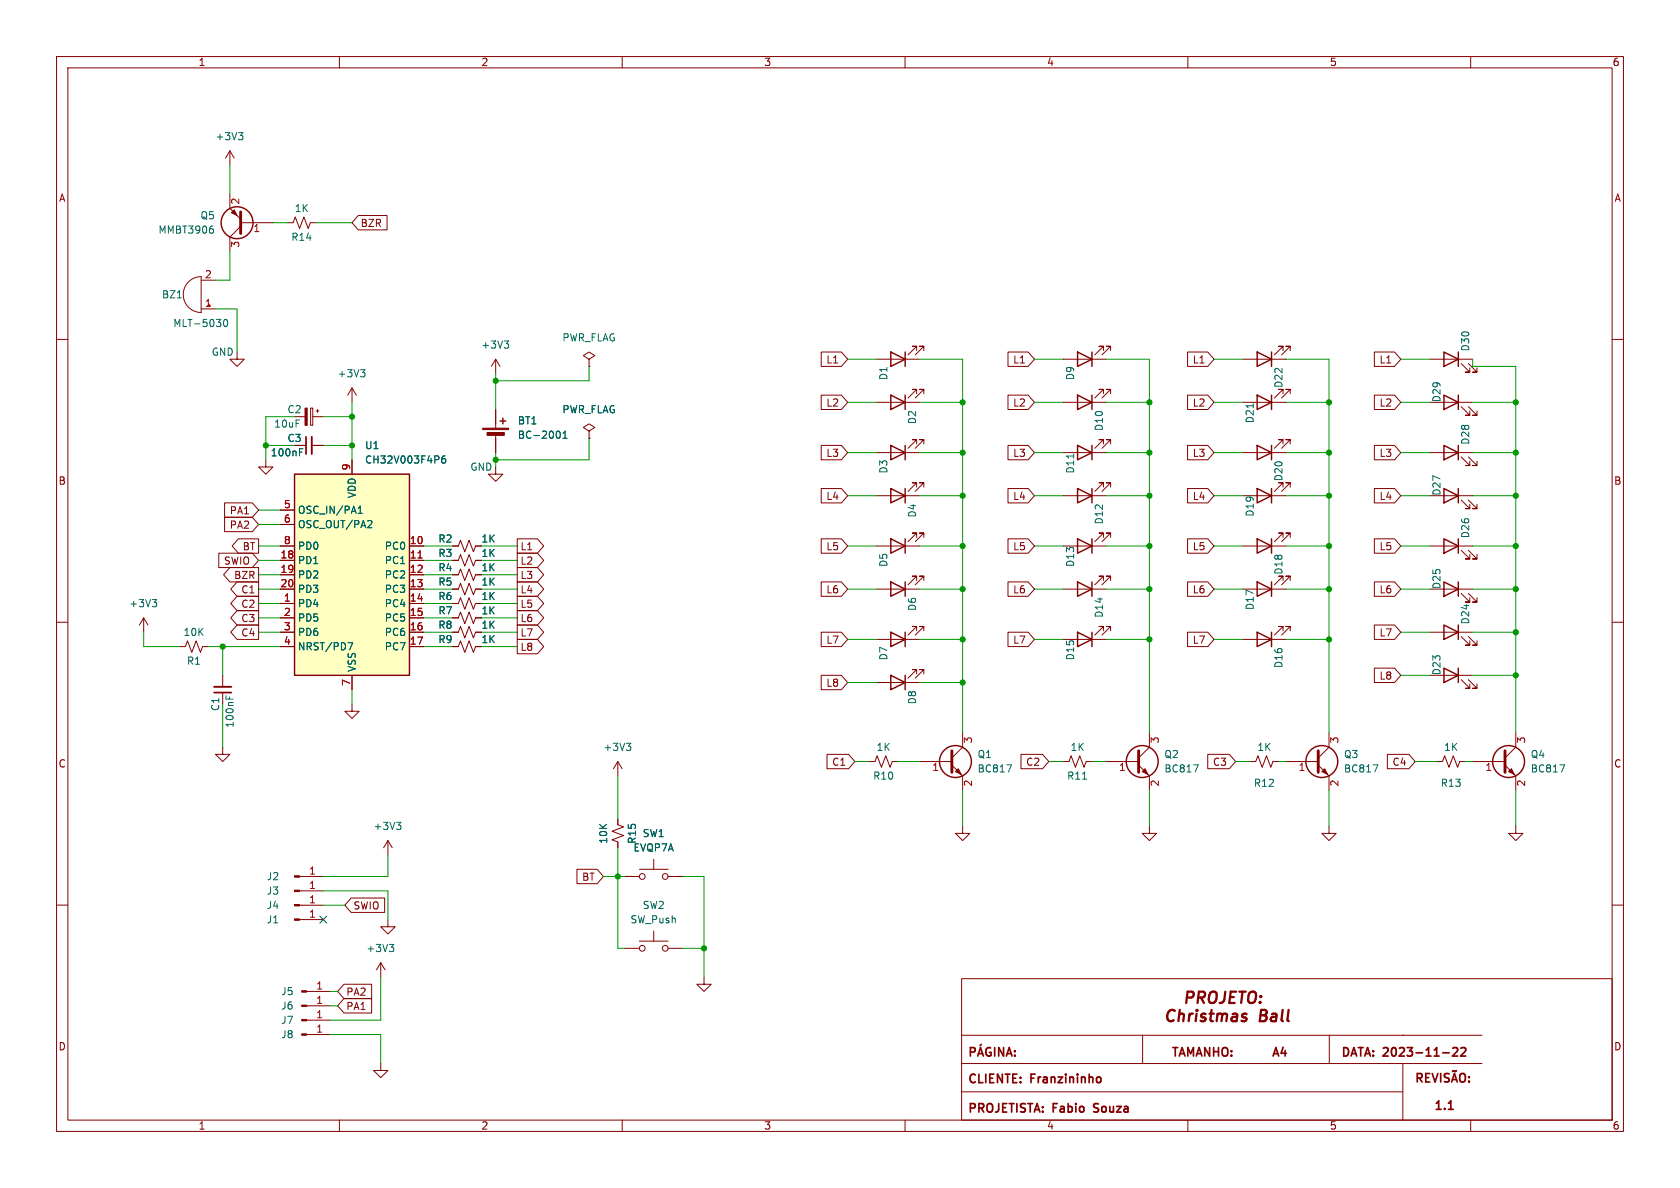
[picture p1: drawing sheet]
<svg xmlns="http://www.w3.org/2000/svg" width="297mm" height="210mm" viewBox="0 0 297 210" stroke-linecap="round" stroke-linejoin="round" font-family="sans-serif">
<g fill="none" stroke="#840000" stroke-width=".18">
<path d="M10 10h277v190h-277zM12 12h273v186h-273zM60 10v2M110 10v2M160 10v2M210 10v2M260 10v2M40.6 34.3v2.5l1.9 1.9M40.6 26.7v2.5M40.6 26.7l-.7 1.2M40.6 26.7l.8 1.2M42.5 39.4h5.8"/>
<path d="M50.8 39.4h1l.4-1 .8 2 .7-2 .8 2 .4-1h1M63.3 38.1h5.1v2.5h-5.1l-1.1-1.2zM10 60h2M33.3 49.8a3.2 3.2 0 0 1 2.3-.9v6.3a3.2 3.2 0 0 1-3-1.9 3.2 3.2 0 0 1 .7-3.5zM35.6 54.6h2.5M35.6 49.5h2.5M42.5 40l-1.9 1.9v2.6M285 60h2M41.9 62.2v1.3h1.3l-1.3 1.3-1.3-1.3h1.3M52.1 78.7h2M52.1 73.7h1.8M54.9 72.1h.4v3.1h-.4z"/>
<path d="M55.1 78.7h2M55.3 73.7h1.8M55.9 72.6h.5M56.1 72.4v.5M62.2 68.6v2.5M62.2 68.6l-.7 1.3M62.2 68.6l.8 1.3M87.6 63.5l-.7 1.3M87.6 63.5v2.5M87.6 72.4v3.3M87.6 76.7v3.3M87.6 63.5l.8 1.3"/>
<path d="M104.1 76.2l1.1-.6-1.1-.7-1 .7 1 .6v1.3M104.1 77.5h.1M104.1 63.5l1.1-.6-1.1-.7-1 .7 1 .6v1.3M104.1 64.8h.1M145.2 78.7h3.5l1.2 1.3-1.2 1.3h-3.5zM145.2 69.8h3.5l1.2 1.3-1.2 1.3h-3.5zM145.2 62.2h3.5l1.2 1.3-1.2 1.3h-3.5zM154.9 63.5h7.7M154.9 71.1h7.7M162.1 78.5v-.8h-.8h.8l-1.6 1.5M162.1 69.6v-.8h-.8h.8l-1.6 1.6M162.1 62v-.8h-.8h.8l-1.6 1.5"/>
<path d="M163.3 78.5v-.8h-.7h.7l-1.5 1.5M163.3 69.6v-.8h-.7h.7l-1.5 1.6M163.3 62v-.8h-.7h.7l-1.5 1.5M178.2 69.8h3.6l1.1 1.3-1.1 1.3h-3.6zM178.2 78.7h3.6l1.1 1.3-1.1 1.3h-3.6zM178.2 62.2h3.6l1.1 1.3-1.1 1.3h-3.6zM188 63.5h7.6M188 71.1h7.6M195.1 69.6v-.8h-.8h.8l-1.6 1.6M195.1 62v-.8h-.8h.8l-1.6 1.5M195.1 78.5v-.8h-.8h.8l-1.6 1.5M196.3 69.6v-.8h-.7h.7l-1.5 1.6"/>
<path d="M196.3 62v-.8h-.7h.7l-1.5 1.5M196.3 78.5v-.8h-.7h.7l-1.5 1.5M209.9 62.2h3.6l1.1 1.3-1.1 1.3h-3.6zM209.9 78.7h3.6l1.1 1.3-1.1 1.3h-3.6zM209.9 69.8h3.6l1.1 1.3-1.1 1.3h-3.6zM219.7 63.5h7.6M219.7 71.1h7.6M226.8 78.5v-.8h-.7h.7l-1.5 1.5M226.8 69.6v-.8h-.7h.7l-1.5 1.6M226.8 62v-.8h-.7h.7l-1.5 1.5M228.1 78.5v-.8h-.8h.8l-1.5 1.5M228.1 69.6v-.8h-.8h.8l-1.5 1.6"/>
<path d="M228.1 62v-.8h-.8h.8l-1.5 1.5M243 62.2h3.5l1.1 1.3-1.1 1.3h-3.5zM243 69.8h3.5l1.1 1.3-1.1 1.3h-3.5zM243 78.7h3.5l1.1 1.3-1.1 1.3h-3.5zM252.7 63.5h7.6M252.7 71.1h7.6M258.3 64.3l1.5 1.5h-.7h.7v-.8M258.3 71.9l1.5 1.5h-.7h.7v-.8M259.6 64.3l1.5 1.5h-.8h.8v-.8M259.6 71.9l1.5 1.5h-.8h.8v-.8M38.7 97.8h5.9l1.1 1.3-1.1 1.2h-5.9zM39.7 91.4h4.9l1.1 1.3-1.1 1.3h-4.9z"/>
<path d="M39.7 88.9h4.9l1.1 1.3-1.1 1.2h-4.9zM42.1 95.2h3.6v2.6h-3.6l-1.1-1.3zM47 81.3v1.3h1.3l-1.3 1.2-1.3-1.2h1.3M49.5 96.5h2.6M49.5 99.1h2.6M49.5 90.2h2.6M49.5 92.7h2.6M62.2 81.3v2.5M72.4 96.5h2.5M72.4 99.1h2.5M80 99.1h1l.4-1.1 .8 2.1 .7-2.1 .8 2.1 .4-1h1M80 96.5h1l.4-1 .8 2 .7-2 .8 2 .4-1h1"/>
<path d="M87.6 82.6v1.2h1.3l-1.3 1.3-1.2-1.3h1.2M91.4 95.2h3.6l1.1 1.3-1.1 1.3h-3.6zM91.4 97.8h3.6l1.1 1.3-1.1 1.2h-3.6zM145.2 95.2h3.5l1.2 1.3-1.2 1.3h-3.5zM145.2 86.4h3.5l1.2 1.2-1.2 1.3h-3.5zM154.9 80h7.7M154.9 87.6h7.7M154.9 96.5h7.7M162.1 86.1v-.8h-.8h.8l-1.6 1.6M162.1 95v-.8h-.8h.8l-1.6 1.6M163.3 86.1v-.8h-.7h.7l-1.5 1.6M163.3 95v-.8h-.7h.7l-1.5 1.6"/>
<path d="M178.2 95.2h3.6l1.1 1.3-1.1 1.3h-3.6zM178.2 86.4h3.6l1.1 1.2-1.1 1.3h-3.6zM188 80h7.6M188 87.6h7.6M188 96.5h7.6M195.1 95v-.8h-.8h.8l-1.6 1.6M195.1 86.1v-.8h-.8h.8l-1.6 1.6M196.3 95v-.8h-.7h.7l-1.5 1.6M196.3 86.1v-.8h-.7h.7l-1.5 1.6M209.9 95.2h3.6l1.1 1.3-1.1 1.3h-3.6zM209.9 86.4h3.6l1.1 1.2-1.1 1.3h-3.6zM219.7 80h7.6"/>
<path d="M219.7 87.6h7.6M219.7 96.5h7.6M226.8 86.1v-.8h-.7h.7l-1.5 1.6M226.8 95v-.8h-.7h.7l-1.5 1.6M228.1 86.1v-.8h-.8h.8l-1.5 1.6M228.1 95v-.8h-.8h.8l-1.5 1.6M243 86.4h3.5l1.1 1.2-1.1 1.3h-3.5zM243 95.2h3.5l1.1 1.3-1.1 1.3h-3.5zM252.7 80h7.6M252.7 87.6h7.6M252.7 96.5h7.6M258.3 88.4l1.5 1.5h-.7h.7v-.7"/>
<path d="M258.3 97.3l1.5 1.5h-.7h.7v-.8M258.3 80.8l1.5 1.5h-.7h.7v-.8M259.6 88.4l1.5 1.5h-.8h.8v-.7M259.6 97.3l1.5 1.5h-.8h.8v-.8M259.6 80.8l1.5 1.5h-.8h.8v-.8M10 110h2M25.4 109.2l-.8 1.3M25.4 109.2v2.6M25.4 109.2l.8 1.3M31.7 114.3h1.1l.3-1 .8 2 .8-2 .7 2 .4-1h1M39.4 119.4v2M40.6 100.3h5.1v2.6h-5.1l-1.1-1.3z"/>
<path d="M41.9 105.4h3.8v2.6h-3.8l-1.1-1.3zM41.9 102.9h3.8v2.5h-3.8l-1.1-1.3zM41.9 110.5h3.8v2.5h-3.8l-1.1-1.2zM41.9 107.9h3.8v2.6h-3.8l-1.1-1.3zM49.5 104.1h2.6M49.5 101.6h2.6M49.5 114.3h2.6M49.5 111.8h2.6M49.5 109.2h2.6M49.5 106.7h2.6M62.2 119.4v2.5M72.4 104.1h2.5"/>
<path d="M72.4 101.6h2.5M72.4 114.3h2.5M72.4 111.8h2.5M72.4 109.2h2.5M72.4 106.7h2.5M80 101.6h1l.4-1 .8 2 .7-2 .8 2 .4-1h1M80 114.3h1l.4-1 .8 2 .7-2 .8 2 .4-1h1M80 111.8h1l.4-1.1 .8 2.1 .7-2.1 .8 2.1 .4-1h1M80 109.2h1l.4-1 .8 2 .7-2 .8 2 .4-1h1M80 104.1h1l.4-1 .8 2.1 .7-2.1 .8 2.1 .4-1.1h1M80 106.7h1l.4-1 .8 2 .7-2 .8 2 .4-1h1M91.4 105.4h3.6l1.1 1.3-1.1 1.3h-3.6z"/>
<path d="M91.4 107.9h3.6l1.1 1.3-1.1 1.3h-3.6zM91.4 110.5h3.6l1.1 1.3-1.1 1.2h-3.6zM91.4 113h3.6l1.1 1.3-1.1 1.3h-3.6zM91.4 100.3h3.6l1.1 1.3-1.1 1.3h-3.6zM91.4 102.9h3.6l1.1 1.2-1.1 1.3h-3.6zM145.2 119.4h3.5l1.2 1.3-1.2 1.2h-3.5zM145.2 111.8h3.5l1.2 1.2-1.2 1.3h-3.5zM145.2 102.9h3.5l1.2 1.2-1.2 1.3h-3.5zM154.9 104.1h7.7M154.9 113h7.7M162.1 119.1v-.7h-.8h.8l-1.6 1.5M162.1 102.6v-.7h-.8h.8l-1.6 1.5"/>
<path d="M162.1 111.5v-.8h-.8h.8l-1.6 1.6M163.3 119.1v-.7h-.7h.7l-1.5 1.5M163.3 102.6v-.7h-.7h.7l-1.5 1.5M163.3 111.5v-.8h-.7h.7l-1.5 1.6M178.2 102.9h3.6l1.1 1.2-1.1 1.3h-3.6zM178.2 111.8h3.6l1.1 1.2-1.1 1.3h-3.6zM188 104.1h7.6M188 113h7.6M195.1 102.6v-.7h-.8h.8l-1.6 1.5M195.1 111.5v-.8h-.8h.8l-1.6 1.6M196.3 102.6v-.7h-.7h.7l-1.5 1.5M196.3 111.5v-.8h-.7h.7l-1.5 1.6"/>
<path d="M209.9 111.8h3.6l1.1 1.2-1.1 1.3h-3.6zM209.9 102.9h3.6l1.1 1.2-1.1 1.3h-3.6zM219.7 104.1h7.6M219.7 113h7.6M226.8 102.6v-.7h-.7h.7l-1.5 1.5M226.8 111.5v-.8h-.7h.7l-1.5 1.6M228.1 102.6v-.7h-.8h.8l-1.5 1.5M228.1 111.5v-.8h-.8h.8l-1.5 1.6M243 102.9h3.5l1.1 1.2-1.1 1.3h-3.5zM243 110.5h3.5l1.1 1.3-1.1 1.2h-3.5zM243 118.1h3.5l1.1 1.3-1.1 1.3h-3.5zM252.7 104.1h7.6"/>
<path d="M252.7 119.4h7.6M252.7 111.8h7.6M258.3 112.5l1.5 1.5h-.7h.7v-.7M258.3 104.9l1.5 1.5h-.7h.7v-.7M259.6 112.5l1.5 1.5h-.8h.8v-.7M259.6 104.9l1.5 1.5h-.8h.8v-.7M285 110h2M39.4 132.1v1.3h1.2l-1.2 1.2-1.3-1.2h1.3M39.4 122.4v2.1M62.2 124.5v1.2h1.3l-1.3 1.3-1.2-1.3h1.2M109.2 134.6l-.7 1.3M109.2 134.6v2.6"/>
<path d="M109.2 134.6l.8 1.3M146.2 133.3h3.8l1.1 1.3-1.1 1.3h-3.8zM153.7 134.6h1l.4-1 .7 2 .8-2 .8 2 .3-1h1M154.9 120.7h7.7M162.6 134.6h5.7M168.3 135.3l1.9 1.9v2.5M170.2 129.5v2.6l-1.9 1.9M180.5 133.3h3.8l1.1 1.3-1.1 1.3h-3.8zM188 134.6h1l.4-1 .7 2 .8-2 .7 2 .4-1h1M195.6 134.6h5.7M201.3 135.3l1.9 1.9v2.5M203.2 129.5v2.6l-1.9 1.9"/>
<path d="M213.5 133.3h3.8l1.1 1.3-1.1 1.3h-3.8zM221 134.6h1l.4-1 .7 2 .8-2 .8 2 .3-1h1.1M227.3 134.6h5.7M233 135.3l1.9 1.9v2.5M234.9 129.5v2.6l-1.9 1.9M245.3 133.3h3.8l1.1 1.3-1.1 1.3h-3.8zM254 134.6h1l.4-1 .8 2 .7-2 .8 2 .4-1h1M258.3 120.1l1.5 1.6h-.7h.7v-.8M259.6 120.1l1.5 1.6h-.8h.8v-.8M260.3 134.6h5.8M266.1 135.3l1.9 1.9v2.5M268 129.5v2.6l-1.9 1.9"/>
<path d="M10 160h2M52.9 154.9h4.2M52.9 157.5h4.2M62.1 158.7h5.9v2.6h-5.9l-1.1-1.3zM68.6 148.6l-.8 1.3M68.6 148.6v2.5M68.6 148.6l.7 1.3M102 153.7h3.6l1.1 1.2-1.1 1.3h-3.6zM109.2 144.8v1l1 .4-2 .7 2 .8-2 .8 1 .3v1.1M110.5 154.9h2.5M113 153.7h5.1M115.6 151.9v1.8"/>
<path d="M118.1 154.9h2.5M170.2 146.1v1.2h1.2l-1.2 1.3-1.3-1.3h1.3M203.2 146.1v1.2h1.3l-1.3 1.3-1.3-1.3h1.3M234.9 146.1v1.2h1.3l-1.3 1.3-1.2-1.3h1.2M268 146.1v1.2h1.2l-1.2 1.3-1.3-1.3h1.3M285 160h2M52.9 160h4.2M52.9 162.6h4.2M54.2 177.8h4.2M54.2 175.3h4.2M60.8 176.5h4.9v2.6h-4.9l-1.1-1.3zM60.8 174h4.9v2.5h-4.9l-1.1-1.2z"/>
<path d="M67.3 170.2l-.8 1.3M67.3 170.2v2.5M67.3 170.2l.8 1.3M68.6 162.6v1.2h1.2l-1.2 1.3-1.3-1.3h1.3M110.5 167.6h2.5M113 166.4h5.1M115.6 164.6v1.8M118.1 167.6h2.5M124.5 172.7v1.3h1.2l-1.2 1.3-1.3-1.3h1.3M170 173h115v25h-115zM54.2 180.3h4.2M54.2 182.9h4.2"/>
<path d="M60 198v2M67.3 188v1.2h1.3l-1.3 1.3-1.3-1.3h1.3M110 198v2M160 198v2M170 183h92M170 188h92M170 193h78M202 183v5M210 198v2M235 183v5M248 183h.1M248 188v10"/>
<path d="M260 198v2"/>
<circle cx="113.5" cy="154.9" r=".51"/>
<circle cx="117.6" cy="154.9" r=".51"/>
<circle cx="113.5" cy="167.6" r=".51"/>
<circle cx="117.6" cy="167.6" r=".51"/>
</g>
<g fill="none" stroke="#840000" stroke-width=".3">
<path d="M54.1 77.2v3.1M37.8 122.4h3.1M171.6 186l.7-.1 .1-.2-.1-.4-.2-.1h-.5v1.5M172.8 186.7l.5-1.5 .5 1.5M173 186.3h.7M173.5 184.6l-.2 .2M175.1 185.3a.74 .74 0 0 0-.9 .5 .74 .74 0 0 0 .6 .9l.4-.2v-.5h-.3M175.8 185.2v1.5M177.4 185.2v1.5l-.8-1.5v1.5M177.9 186.7l.5-1.5 .5 1.5M178.1 186.3h.7M179.4 186.5v.2"/>
<path d="M179.4 185.8v.1M193.3 196.5l.3 .1M193.4 195.2v.5M225.1 186.7l.5-1.5 .5 1.5M225.2 186.3h.7M226.8 185.1l-.3 1.1h.9M227.2 185.7v1M250.6 190.6l.7-.1 .1-.2-.1-.4-.2-.1h-.5v1.5M250.9 190.6l.5 .7M252.1 190.5h.5M252.8 189.8h-.7v1.5h.7M253.2 189.8l.5 1.5 .5-1.5"/>
<path d="M253.9 196.1h.9M253.9 195l.4-.4v1.5M254.7 189.8v1.5M255.1 186.1h1.1M255.4 196v.1M256.1 196.1h.8M256.1 195l.4-.4v1.5M256.2 189.8h-.6l-.3 .3 .2 .3 .6 .3v.4l-.2 .2-.6-.1M256.6 191.3l.5-1.5 .5 1.5M256.8 190.8h.7M256.8 185.3l.6-.1 .2 .1 .1 .3-.9 1.1h.9M257.5 189.3l-.2 .1-.3-.1-.2 .1"/>
<path d="M258.3 189.8a.5 .5 0 0 1 .5 0 .5 .5 0 0 1 .3 .5v.5a.5 .5 0 0 1-.5 .5 .5 .5 0 0 1-.5-.5v-.5zM258.3 185.3l.5-.1 .3 .1v.3l-.9 1.1h.9M259.7 191.1v.2M259.7 190.3v.2"/>
</g>
<g fill="none" stroke="#840000" stroke-width=".4">
<path d="M209.8 176.3h.8a.55 .55 0 0 0 .4-.4 .55 .55 0 0 0-.3-.6h-.7l-.3 2M211.8 176.3h.8a.55 .55 0 0 0 .4-.4 .55 .55 0 0 0-.3-.6h-.7l-.3 2M212.3 176.3l.5 1M212.7 179.2l-.2 .1-.2 .3 .3 .3M213.7 176.6l.1-.6a.71 .71 0 0 1 .5-.7 .71 .71 0 0 1 .8 .3l-.1 1M216.6 175.3l-.2 1.4M217.5 176.3h.6M218.5 175.3h-.9l-.3 2M219.1 175.3h1.1M219.7 175.3l-.3 2M220.6 176.6l.1-.6a.71 .71 0 0 1 .5-.7 .71 .71 0 0 1 .8 .3v1M222.9 176.1l.1 .1-.1 .1"/>
<path d="M222.9 176.1l-.1 .1 .1 .1M222.9 176.1v.2M212.2 180.4l.6 .1M227.7 180.4l.1 .1"/>
</g>
<path d="M42.5 37.5v3.8M168.3 132.7v3.8M201.3 132.7v3.8M233 132.7v3.8M266.1 132.7v3.8" fill="none" stroke="#840000" stroke-width=".51"/>
<g fill="#840000" stroke="#840000" stroke-width=".18">
<path d="M234.2 135.9l.5 1-1-.5z"/>
<path d="M85.3 75.7h4.6v.2h-4.6z"/>
<path d="M86.1 76.5h3.1v.5h-3.1z"/>
<path d="M266.7 136.4l.5-.5 .5 1z"/>
<path d="M53.3 180.2h.9v.3h-.9z"/>
<path d="M53.3 177.7h.9v.2h-.9z"/>
<path d="M53.3 175.1h.9v.3h-.9z"/>
<path d="M52.1 159.9h.8v.2h-.8z"/>
<path d="M52.1 162.4h.8v.3h-.8z"/>
<path d="M168.9 136.4l.5-.5 .5 1z"/>
<path d="M53.3 182.8h.9v.2h-.9z"/>
<path d="M201.9 136.4l.5-.5 .5 1z"/>
<path d="M53.9 72.1h.4v3.1h-.4z"/>
<path d="M40.9 37.6l.5-.5 .5 1z"/>
<path d="M52.1 154.8h.8v.3h-.8z"/>
<path d="M52.1 157.4h.8v.2h-.8z"/>
</g>
<g fill="none" stroke="#840000" stroke-width=".25">
<path d="M88.4 74.4h1M88.9 73.9v1M157.5 78.7l2.5 1.3-2.5 1.3zM157.5 69.9l2.5 1.2-2.5 1.3zM157.5 62.2l2.5 1.3-2.5 1.3zM160 62.2v2.6M160 69.9v2.5M160 78.7v2.6M190.5 69.9l2.5 1.2-2.5 1.3zM190.5 62.2l2.5 1.3-2.5 1.3zM190.5 78.7l2.5 1.3-2.5 1.3zM193 62.2v2.6"/>
<path d="M193 69.9v2.5M193 78.7v2.6M222.2 78.7l2.6 1.3-2.6 1.3zM222.2 69.9l2.6 1.2-2.6 1.3zM222.2 62.2l2.6 1.3-2.6 1.3zM224.8 62.2v2.6M224.8 69.9v2.5M224.8 78.7v2.6M255.3 62.2l2.5 1.3-2.5 1.3zM255.3 69.9l2.5 1.2-2.5 1.3zM255.3 78.7l2.5 1.3-2.5 1.3zM257.8 62.2v2.6"/>
<path d="M257.8 69.9v2.5M257.8 78.7v2.6M52.1 83.8h20.3v35.6h-20.3zM157.5 86.4l2.5 1.2-2.5 1.3zM157.5 95.3l2.5 1.2-2.5 1.3zM160 86.4v2.5M160 95.3v2.5M190.5 95.3l2.5 1.2-2.5 1.3zM190.5 86.4l2.5 1.2-2.5 1.3zM193 86.4v2.5M193 95.3v2.5M222.2 86.4l2.6 1.2-2.6 1.3z"/>
<path d="M222.2 95.3l2.6 1.2-2.6 1.3zM224.8 86.4v2.5M224.8 95.3v2.5M255.3 86.4l2.5 1.2-2.5 1.3zM255.3 95.3l2.5 1.2-2.5 1.3zM257.8 86.4v2.5M257.8 95.3v2.5M157.5 119.4l2.5 1.3-2.5 1.2zM157.5 102.9l2.5 1.2-2.5 1.3zM157.5 111.8l2.5 1.2-2.5 1.3zM160 102.9v2.5M160 111.8v2.5"/>
<path d="M160 119.4v2.5M190.5 102.9l2.5 1.2-2.5 1.3zM190.5 111.8l2.5 1.2-2.5 1.3zM193 102.9v2.5M193 111.8v2.5M222.2 102.9l2.6 1.2-2.6 1.3zM222.2 111.8l2.6 1.2-2.6 1.3zM224.8 102.9v2.5M224.8 111.8v2.5M255.3 118.1l2.5 1.3-2.5 1.3zM255.3 110.5l2.5 1.3-2.5 1.2zM255.3 102.9l2.5 1.2-2.5 1.3z"/>
<path d="M257.8 102.9v2.5M257.8 110.5v2.5M257.8 118.1v2.6"/>
<circle cx="41.9" cy="39.4" r="2.82"/>
<circle cx="168.9" cy="134.6" r="2.82"/>
<circle cx="201.9" cy="134.6" r="2.82"/>
<circle cx="233.7" cy="134.6" r="2.82"/>
<circle cx="266.7" cy="134.6" r="2.82"/>
</g>
<g fill="none" stroke="#006464" stroke-width=".18">
<path d="M37.4 39.9h.2M42.2 23.4h.7l-.4 .5M42.7 23.9l.2 .3v.3l-.2 .2M31.4 52.6h.7M37.5 40.4l.2 .3v.3l-.2 .2M39.6 56.6l.2-.1a.68 .68 0 0 1 .5 .6 .68 .68 0 0 1-.5 .6l-.2-.1-.1-.4zM52.9 79.9h.5M52.9 79.3h.7M63.7 65.3h.8l-.4 .5M64.3 65.8l.2 .3v.3l-.2 .2M89.1 60.3h.8l-.4 .5M89.7 60.8l.2 .2v.3l-.2 .2"/>
<path d="M98.6 76.2a.68 .68 0 0 1 .5 .6 .68 .68 0 0 1-.5 .7M99.5 77.5h.8M99.5 76.6l.4-.4v1.3M221.6 71.4v.7M63.3 90.7h.7M63.3 89.8l.4-.3v1.2M65.2 92l.4 .1 .1 .3-.7 .9h.7M78.7 80.6l-.4 .1a.86 .86 0 0 0 0 1.2l.4-.2 .1-.4-.2-.2h-.4l-.1 .2M189.8 80.3v.7M26.9 106h.8l-.4 .5M27.5 106.5l.2 .2v.3l-.2 .3M61.5 113.6h.9l-.6 1.3"/>
<path d="M39.9 123v.6M40.6 123.2v.4M110.7 131.4h.8l-.4 .5M111.3 131.9l.2 .2v.3l-.2 .3M178 135.2h.8l-.5 1.3M191.4 137.7h.7M211 135.2h.8l-.5 1.3M242.7 135.2h.9l-.6 1.3M275.8 135.2h.8l-.5 1.3M70.1 145.4h.8l-.4 .4M70.6 145.8l.3 .3v.3l-.3 .2M68.8 166.9h.8l-.4 .5"/>
<path d="M69.4 167.4l.2 .3v.3l-.2 .2"/>
</g>
<path d="M52.1 83.8h20.3v35.6h-20.3z" fill="#ffffc2" stroke="#ffffc2" stroke-width=".18"/>
<path d="M73.9 98.6h.7" fill="none" stroke="#a90000" stroke-width=".18"/>
<path d="M55.1 77.2v3.1M37.8 121.4h3.1" fill="none" stroke="#840000" stroke-width=".33"/>
<g fill="none" stroke="#009600" stroke-width=".18">
<path d="M40.6 29.2v5.1M48.3 39.4h2.5M55.9 39.4h6.3M38.1 54.6h3.8v7.6M40.6 44.5v5h-2.5M47 78.7h5.1M52.1 73.7h-5.1v7.6M57.1 78.7h5.1M57.1 73.7h5.1M62.2 71.1v10.2M87.6 66v6.4M104.1 64.8v2.5h-16.5"/>
<path d="M104.1 77.5v3.8h-16.5M149.9 71.1h5M149.9 63.5h5M162.6 71.1h7.6M162.6 63.5h7.6v66M182.9 71.1h5.1M182.9 63.5h5.1M195.6 71.1h7.6M195.6 63.5h7.6v66M214.6 71.1h5.1M214.6 63.5h5.1M227.3 71.1h7.6"/>
<path d="M227.3 63.5h7.6v66M247.6 71.1h5.1M247.6 63.5h5.1M260.3 71.1h7.7M260.3 63.5v1.3h7.7v64.7M45.7 96.5h3.8M45.7 99.1h3.8M45.7 92.7h3.8M45.7 90.2h3.8M74.9 96.5h5.1M74.9 99.1h5.1M85.1 96.5h6.3"/>
<path d="M85.1 99.1h6.3M87.6 80v2.6M149.9 96.5h5M149.9 87.6h5M149.9 80h5M162.6 96.5h7.6M162.6 87.6h7.6M162.6 80h7.6M182.9 96.5h5.1M182.9 87.6h5.1M182.9 80h5.1M195.6 96.5h7.6"/>
<path d="M195.6 87.6h7.6M195.6 80h7.6M214.6 96.5h5.1M214.6 87.6h5.1M214.6 80h5.1M227.3 96.5h7.6M227.3 87.6h7.6M227.3 80h7.6M247.6 96.5h5.1M247.6 87.6h5.1M247.6 80h5.1M260.3 96.5h7.7"/>
<path d="M260.3 87.6h7.7M260.3 80h7.7M25.4 111.8v2.5h6.3M36.8 114.3h12.7M39.4 114.3v5.1M45.7 109.2h3.8M45.7 104.1h3.8M45.7 111.8h3.8M45.7 106.7h3.8M45.7 101.6h3.8M74.9 109.2h5.1M74.9 114.3h5.1"/>
<path d="M74.9 104.1h5.1M74.9 111.8h5.1M74.9 106.7h5.1M74.9 101.6h5.1M85.1 109.2h6.3M85.1 114.3h6.3M85.1 104.1h6.3M85.1 111.8h6.3M85.1 106.7h6.3M85.1 101.6h6.3M149.9 104.1h5M149.9 113h5"/>
<path d="M162.6 104.1h7.6M162.6 113h7.6M182.9 104.1h5.1M182.9 113h5.1M195.6 104.1h7.6M195.6 113h7.6M214.6 104.1h5.1M214.6 113h5.1M227.3 104.1h7.6M227.3 113h7.6M247.6 119.4h5.1M247.6 104.1h5.1"/>
<path d="M247.6 111.8h5.1M260.3 119.4h7.7M260.3 104.1h7.7M260.3 111.8h7.7M39.4 124.5v7.6M62.2 121.9v2.6M109.2 137.2v7.6M149.9 120.7h5M151.1 134.6h2.6M158.7 134.6h3.9M162.6 120.7h7.6M170.2 139.7v6.4"/>
<path d="M185.4 134.6h2.6M193 134.6h2.6M203.2 139.7v6.4M218.4 134.6h2.6M226.1 134.6h1.2M234.9 139.7v6.4M250.2 134.6h3.8M259.1 134.6h1.2M268 139.7v6.4M57.1 157.5h11.5v5.1M68.6 151.1v3.8h-11.5M106.7 154.9h3.8"/>
<path d="M109.2 149.9v17.7h1.3M120.6 154.9h3.9v17.8M57.1 160h3.9M58.4 177.8h1.3M58.4 175.3h1.3M67.3 172.7v7.6h-8.9M120.6 167.6h3.9M58.4 182.9h8.9v5.1"/>
</g>
<path d="M56.5 162l1.3 1.2M57.8 162l-1.3 1.2" fill="none" stroke="#000084" stroke-width=".18"/>
<g fill="#009600" stroke="#009600" stroke-width=".18">
<circle cx="170.2" cy="96.5" r=".46"/>
<circle cx="170.2" cy="80" r=".46"/>
<circle cx="170.2" cy="87.6" r=".46"/>
<circle cx="170.2" cy="71.1" r=".46"/>
<circle cx="203.2" cy="87.6" r=".46"/>
<circle cx="234.9" cy="71.1" r=".46"/>
<circle cx="203.2" cy="71.1" r=".46"/>
<circle cx="203.2" cy="80" r=".46"/>
<circle cx="234.9" cy="87.6" r=".46"/>
<circle cx="234.9" cy="80" r=".46"/>
<circle cx="234.9" cy="113" r=".46"/>
<circle cx="234.9" cy="104.1" r=".46"/>
<circle cx="234.9" cy="96.5" r=".46"/>
<circle cx="268" cy="119.4" r=".46"/>
<circle cx="170.2" cy="120.7" r=".46"/>
<circle cx="170.2" cy="113" r=".46"/>
<circle cx="203.2" cy="113" r=".46"/>
<circle cx="203.2" cy="104.1" r=".46"/>
<circle cx="203.2" cy="96.5" r=".46"/>
<circle cx="170.2" cy="104.1" r=".46"/>
<circle cx="268" cy="71.1" r=".46"/>
<circle cx="268" cy="87.6" r=".46"/>
<circle cx="268" cy="80" r=".46"/>
<circle cx="268" cy="111.8" r=".46"/>
<circle cx="268" cy="96.5" r=".46"/>
<circle cx="268" cy="104.1" r=".46"/>
<circle cx="124.5" cy="167.6" r=".46"/>
<circle cx="109.2" cy="154.9" r=".46"/>
<circle cx="87.6" cy="81.3" r=".46"/>
<circle cx="62.2" cy="78.7" r=".46"/>
<circle cx="87.6" cy="67.3" r=".46"/>
<circle cx="39.4" cy="114.3" r=".46"/>
<circle cx="47" cy="78.7" r=".46"/>
<circle cx="62.2" cy="73.7" r=".46"/>
</g>
<g font-size="2.8" fill="#840000">
<text x="196.8" y="179.6">PROJETO:</text>
<text x="213.2" y="179.6">Christmas</text>
</g>
<g font-size="2.1" fill="#840000">
<text x="171" y="191.9">CLIENTE:</text>
<text x="182.3" y="191.9">Franzininho</text>
<text x="207" y="187.2">TAMANHO:</text>
<text x="237" y="187.2">DATA: 2023-11-22</text>
<text x="171" y="197.1">PROJETISTA: Fabio</text>
<text x="194.1" y="197.1">Souza</text>
</g>
<g font-size="1.8" fill="#840000">
<text x="35" y="11.9">1</text>
<text x="85" y="11.9">2</text>
<text x="135" y="11.9">3</text>
<text x="185" y="11.9">4</text>
<text x="235" y="11.9">5</text>
<text x="285" y="11.9">6</text>
<text x="10.3" y="35.9">A</text>
<text x="285.3" y="35.9">A</text>
<text x="63.7" y="40.3">BZR</text>
<text x="146" y="64.5">L1</text>
<text x="179" y="64.5">L1</text>
<text x="210.8" y="64.5">L1</text>
<text x="243.8" y="64.5">L1</text>
<text x="146" y="72.1">L2</text>
<text x="179" y="72.1">L2</text>
<text x="210.8" y="72.1">L2</text>
<text x="243.8" y="72.1">L2</text>
<text x="146" y="81">L3</text>
<text x="179" y="81">L3</text>
<text x="210.8" y="81">L3</text>
<text x="243.8" y="81">L3</text>
<text x="10.3" y="85.9">B</text>
<text x="146" y="88.6">L4</text>
<text x="179" y="88.6">L4</text>
<text x="210.8" y="88.6">L4</text>
<text x="243.8" y="88.6">L4</text>
<text x="285.3" y="85.9">B</text>
<text x="40.5" y="93.7">PA2</text>
<text x="40.5" y="91.1">PA1</text>
<text x="39.5" y="100">SWIO</text>
<text x="42.8" y="97.5">BT</text>
<text x="91.9" y="97.5">L1</text>
<text x="91.9" y="100">L2</text>
<text x="146" y="97.5">L5</text>
<text x="179" y="97.5">L5</text>
<text x="210.8" y="97.5">L5</text>
<text x="243.8" y="97.5">L5</text>
<text x="41.3" y="102.6">BZR</text>
<text x="42.6" y="107.6">C2</text>
<text x="42.6" y="105.1">C1</text>
<text x="91.9" y="107.6">L5</text>
<text x="91.9" y="102.6">L3</text>
<text x="91.9" y="105.1">L4</text>
<text x="146" y="105.1">L6</text>
<text x="179" y="105.1">L6</text>
<text x="210.8" y="105.1">L6</text>
<text x="243.8" y="105.1">L6</text>
<text x="42.6" y="112.7">C4</text>
<text x="42.6" y="110.2">C3</text>
<text x="91.9" y="110.2">L6</text>
<text x="91.9" y="112.7">L7</text>
<text x="146" y="114">L7</text>
<text x="179" y="114">L7</text>
<text x="210.8" y="114">L7</text>
<text x="243.8" y="112.7">L7</text>
<text x="91.9" y="115.3">L8</text>
<text x="146" y="121.6">L8</text>
<text x="243.8" y="120.3">L8</text>
<text x="10.3" y="135.9">C</text>
<text x="147" y="135.6">C1</text>
<text x="181.3" y="135.6">C2</text>
<text x="214.3" y="135.6">C3</text>
<text x="246.1" y="135.6">C4</text>
<text x="285.3" y="135.9">C</text>
<text x="102.8" y="155.9">BT</text>
<text x="62.4" y="161">SWIO</text>
<text x="61.1" y="178.8">PA1</text>
<text x="61.1" y="176.2">PA2</text>
<text x="10.3" y="185.9">D</text>
<text x="285.3" y="185.9">D</text>
<text x="35" y="199.9">1</text>
<text x="85" y="199.9">2</text>
<text x="135" y="199.9">3</text>
<text x="185" y="199.9">4</text>
<text x="235" y="199.9">5</text>
<text x="285" y="199.9">6</text>
</g>
<g font-size="1.8" fill="#006464">
<text x="38" y="25">+3V3</text>
<text x="27.9" y="41.5">MMBT3906</text>
<text x="35.3" y="39">Q5</text>
<text x="52" y="37.7">1K</text>
<text x="51.4" y="42.8">R14</text>
<text x="28.5" y="52.9">BZ1</text>
<text x="30.5" y="58">MLT-5030</text>
<text x="37.3" y="63.1">GND</text>
<text x="85" y="61.8">+3V3</text>
<text x="99.3" y="60.6">PWR_FLAG</text>
<text x="259.9" y="62.2" transform="rotate(-90 259.9 62.2)">D30</text>
<text x="59.6" y="66.9">+3V3</text>
<text x="157.1" y="67.3" transform="rotate(-90 157.1 67.3)">D1</text>
<text x="190.1" y="67.3" transform="rotate(-90 190.1 67.3)">D9</text>
<text x="226.9" y="68.7" transform="rotate(-90 226.9 68.7)">D22</text>
<text x="254.9" y="71.2" transform="rotate(-90 254.9 71.2)">D29</text>
<text x="48.4" y="75.8">10uF</text>
<text x="50.7" y="73.3">C2</text>
<text x="91.4" y="75.2">BT1</text>
<text x="91.4" y="77.8">BC-2001</text>
<text x="99.3" y="73.3">PWR_FLAG</text>
<text x="162.2" y="75.1" transform="rotate(-90 162.2 75.1)">D2</text>
<text x="195.2" y="76.3" transform="rotate(-90 195.2 76.3)">D10</text>
<text x="221.8" y="74.9" transform="rotate(-90 221.8 74.9)">D21</text>
<text x="47.8" y="80.9">100nF</text>
<text x="50.7" y="78.3">C3</text>
<text x="64.4" y="79.6">U1</text>
<text x="64.4" y="82.1">CH32V003F4P6</text>
<text x="83.1" y="83.4">GND</text>
<text x="157.1" y="83.8" transform="rotate(-90 157.1 83.8)">D3</text>
<text x="190.1" y="83.8" transform="rotate(-90 190.1 83.8)">D11</text>
<text x="259.9" y="78.7" transform="rotate(-90 259.9 78.7)">D28</text>
<text x="63.1" y="88.2" transform="rotate(-90 63.1 88.2)">VDD</text>
<text x="226.9" y="85.2" transform="rotate(-90 226.9 85.2)">D20</text>
<text x="254.9" y="87.7" transform="rotate(-90 254.9 87.7)">D27</text>
<text x="52.6" y="91">OSC_IN/PA1</text>
<text x="52.6" y="93.6">OSC_OUT/PA2</text>
<text x="162.2" y="91.6" transform="rotate(-90 162.2 91.6)">D4</text>
<text x="195.2" y="92.8" transform="rotate(-90 195.2 92.8)">D12</text>
<text x="221.8" y="91.4" transform="rotate(-90 221.8 91.4)">D19</text>
<text x="259.9" y="95.2" transform="rotate(-90 259.9 95.2)">D26</text>
<text x="52.6" y="99.9">PD1</text>
<text x="52.6" y="97.4">PD0</text>
<text x="67.9" y="97.4">PC0</text>
<text x="67.9" y="99.9">PC1</text>
<text x="77.4" y="101.2">R4</text>
<text x="77.4" y="98.7">R3</text>
<text x="77.4" y="96.1">R2</text>
<text x="85" y="101.2">1K</text>
<text x="85" y="98.7">1K</text>
<text x="85" y="96.1">1K</text>
<text x="157.1" y="100.3" transform="rotate(-90 157.1 100.3)">D5</text>
<text x="190.1" y="100.3" transform="rotate(-90 190.1 100.3)">D13</text>
<text x="226.9" y="101.7" transform="rotate(-90 226.9 101.7)">D18</text>
<text x="22.8" y="107.5">+3V3</text>
<text x="52.6" y="107.5">PD4</text>
<text x="52.6" y="102.5">PD2</text>
<text x="52.6" y="105">PD3</text>
<text x="67.9" y="102.5">PC2</text>
<text x="67.9" y="105">PC3</text>
<text x="67.9" y="107.5">PC4</text>
<text x="77.4" y="103.7">R5</text>
<text x="77.4" y="106.3">R6</text>
<text x="85" y="103.7">1K</text>
<text x="85" y="106.3">1K</text>
<text x="221.8" y="107.9" transform="rotate(-90 221.8 107.9)">D17</text>
<text x="254.9" y="104.2" transform="rotate(-90 254.9 104.2)">D25</text>
<text x="32.3" y="112.6">10K</text>
<text x="52.6" y="110.1">PD5</text>
<text x="52.6" y="112.6">PD6</text>
<text x="67.9" y="110.1">PC5</text>
<text x="67.9" y="112.6">PC6</text>
<text x="77.4" y="113.9">R9</text>
<text x="77.4" y="111.4">R8</text>
<text x="77.4" y="108.8">R7</text>
<text x="85" y="113.9">1K</text>
<text x="85" y="111.4">1K</text>
<text x="85" y="108.8">1K</text>
<text x="162.2" y="108.1" transform="rotate(-90 162.2 108.1)">D6</text>
<text x="195.2" y="109.3" transform="rotate(-90 195.2 109.3)">D14</text>
<text x="259.9" y="110.5" transform="rotate(-90 259.9 110.5)">D24</text>
<text x="32.9" y="117.7">R1</text>
<text x="52.6" y="115.2">NRST/PD7</text>
<text x="63.1" y="118.9" transform="rotate(-90 63.1 118.9)">VSS</text>
<text x="67.9" y="115.2">PC7</text>
<text x="157.1" y="116.8" transform="rotate(-90 157.1 116.8)">D7</text>
<text x="190.1" y="116.8" transform="rotate(-90 190.1 116.8)">D15</text>
<text x="226.9" y="118.2" transform="rotate(-90 226.9 118.2)">D16</text>
<text x="254.9" y="119.5" transform="rotate(-90 254.9 119.5)">D23</text>
<text x="39" y="125.8" transform="rotate(-90 39 125.8)">C1</text>
<text x="162.2" y="124.6" transform="rotate(-90 162.2 124.6)">D8</text>
<text x="41.5" y="128.8" transform="rotate(-90 41.5 128.8)">100nF</text>
<text x="106.6" y="132.9">+3V3</text>
<text x="154.9" y="132.9">1K</text>
<text x="172.7" y="136.8">BC817</text>
<text x="172.7" y="134.2">Q1</text>
<text x="189.2" y="132.9">1K</text>
<text x="205.7" y="136.8">BC817</text>
<text x="205.7" y="134.2">Q2</text>
<text x="222.2" y="132.9">1K</text>
<text x="237.5" y="136.8">BC817</text>
<text x="237.5" y="134.2">Q3</text>
<text x="255.2" y="132.9">1K</text>
<text x="270.5" y="134.2">Q4</text>
<text x="270.5" y="136.8">BC817</text>
<text x="154.3" y="138">R10</text>
<text x="188.6" y="138">R11</text>
<text x="221.6" y="139.3">R12</text>
<text x="254.6" y="139.3">R13</text>
<text x="65.9" y="146.9">+3V3</text>
<text x="107.5" y="149.3" transform="rotate(-90 107.5 149.3)">10K</text>
<text x="112.6" y="149.3" transform="rotate(-90 112.6 149.3)">R15</text>
<text x="113.5" y="148.2">SW1</text>
<text x="47.1" y="155.8">J2</text>
<text x="111.9" y="150.7">EVQP7A</text>
<text x="47.1" y="160.9">J4</text>
<text x="47.1" y="158.3">J3</text>
<text x="113.5" y="160.9">SW2</text>
<text x="47.1" y="163.4">J1</text>
<text x="111.4" y="163.4">SW_Push</text>
<text x="64.7" y="168.5">+3V3</text>
<text x="49.6" y="178.7">J6</text>
<text x="49.6" y="176.1">J5</text>
<text x="49.6" y="181.2">J7</text>
<text x="49.6" y="183.7">J8</text>
</g>
<g font-size="1.8" fill="#a90000">
<text x="42.6" y="36.3" transform="rotate(-90 42.6 36.3)">2</text>
<text x="44.7" y="41.4">1</text>
<text x="42.6" y="43.9" transform="rotate(-90 42.6 43.9)">3</text>
<text x="36.1" y="49.3">2</text>
<text x="36.1" y="54.4">1</text>
<text x="62" y="83.3" transform="rotate(-90 62 83.3)">9</text>
<text x="50.1" y="89.9">5</text>
<text x="50.1" y="92.5">6</text>
<text x="49.5" y="98.8">18</text>
<text x="49.5" y="101.3">19</text>
<text x="50.1" y="96.3">8</text>
<text x="72.3" y="96.3">10</text>
<text x="72.3" y="98.8">11</text>
<text x="72.3" y="101.3">12</text>
<text x="49.5" y="103.9">20</text>
<text x="50.1" y="106.4">1</text>
<text x="72.3" y="103.9">13</text>
<text x="72.3" y="106.4">14</text>
<text x="50.1" y="109">2</text>
<text x="50.1" y="111.5">3</text>
<text x="72.3" y="109">15</text>
<text x="72.3" y="111.5">16</text>
<text x="50.1" y="114">4</text>
<text x="72.3" y="114">17</text>
<text x="62" y="121.4" transform="rotate(-90 62 121.4)">7</text>
<text x="172.2" y="131.5" transform="rotate(-90 172.2 131.5)">3</text>
<text x="205.2" y="131.5" transform="rotate(-90 205.2 131.5)">3</text>
<text x="236.9" y="131.5" transform="rotate(-90 236.9 131.5)">3</text>
<text x="270" y="131.5" transform="rotate(-90 270 131.5)">3</text>
<text x="164.7" y="136.6">1</text>
<text x="197.7" y="136.6">1</text>
<text x="229.5" y="136.6">1</text>
<text x="262.5" y="136.6">1</text>
<text x="172.2" y="139.1" transform="rotate(-90 172.2 139.1)">2</text>
<text x="205.2" y="139.1" transform="rotate(-90 205.2 139.1)">2</text>
<text x="236.9" y="139.1" transform="rotate(-90 236.9 139.1)">2</text>
<text x="270" y="139.1" transform="rotate(-90 270 139.1)">2</text>
<text x="54.5" y="154.7">1</text>
<text x="54.5" y="159.8">1</text>
<text x="54.5" y="157.2">1</text>
<text x="54.5" y="162.3">1</text>
<text x="55.8" y="177.5">1</text>
<text x="55.8" y="175">1</text>
<text x="55.8" y="180.1">1</text>
<text x="55.8" y="182.6">1</text>
</g>
</svg>
